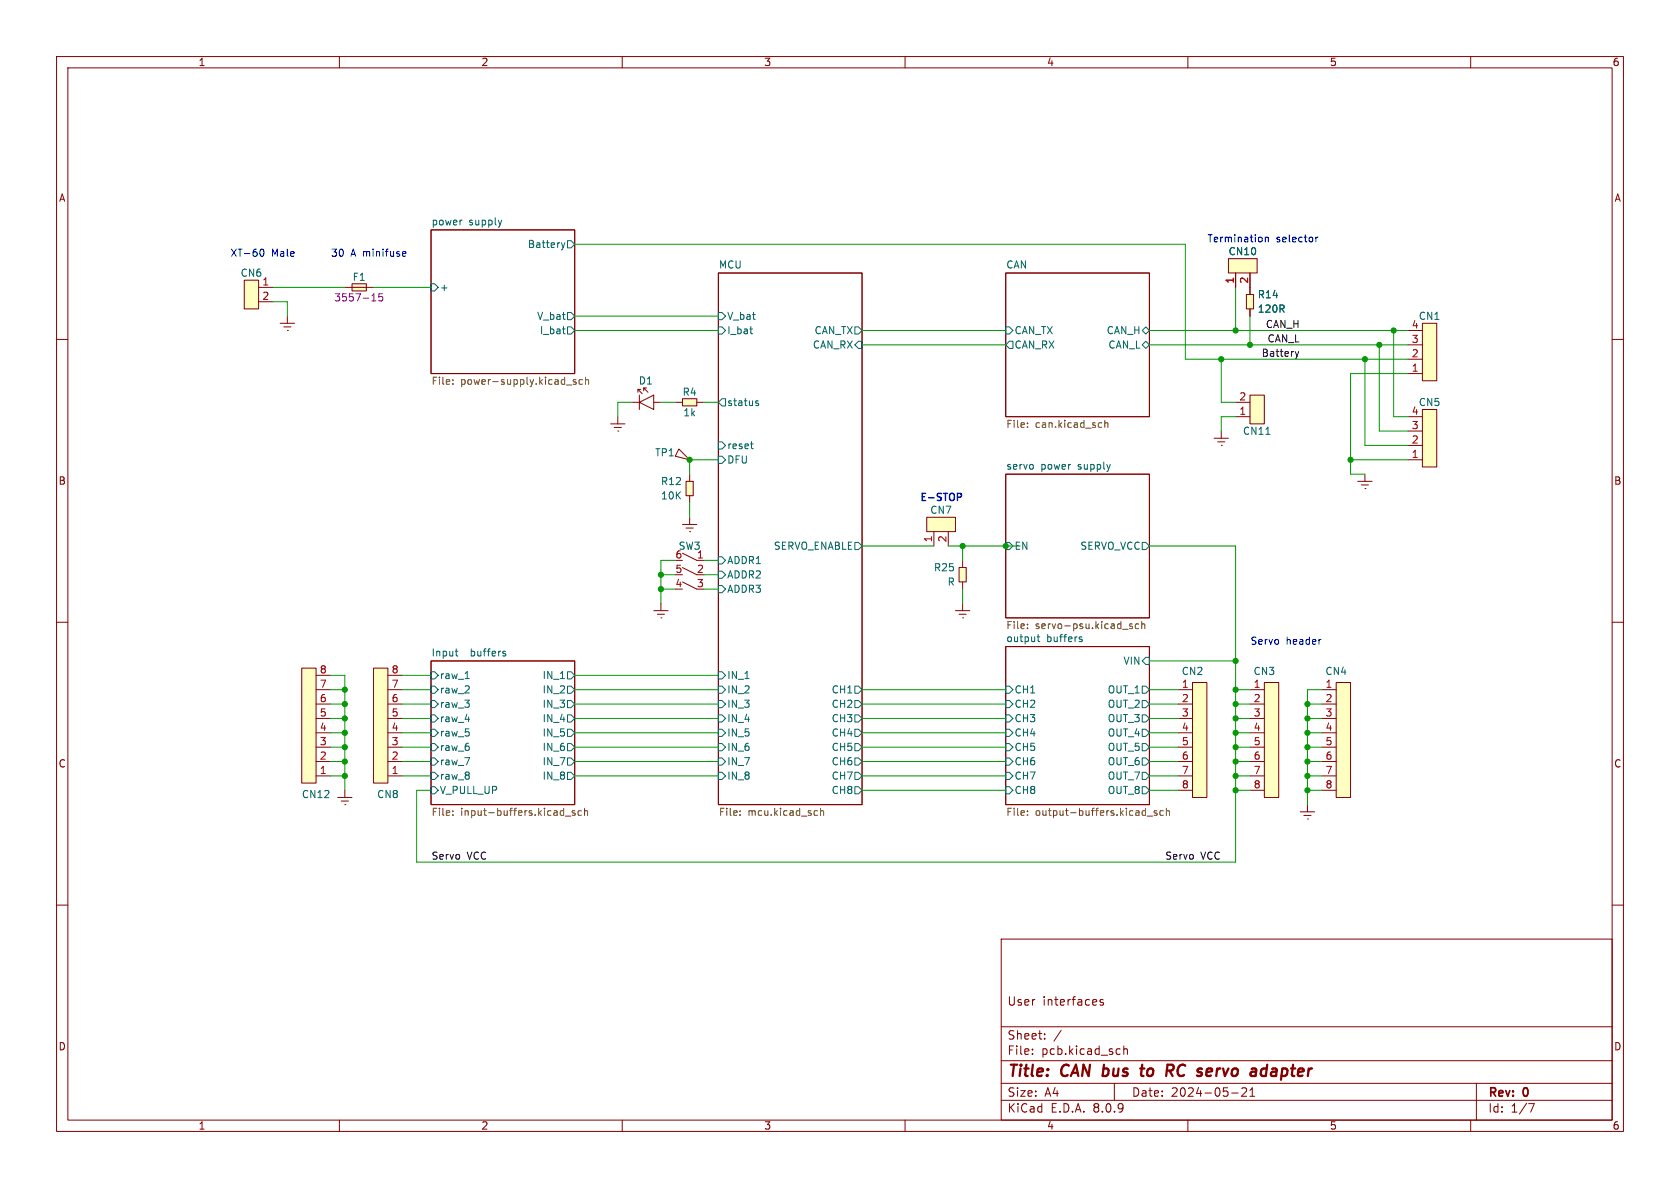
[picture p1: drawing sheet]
<svg xmlns="http://www.w3.org/2000/svg" width="297mm" height="210mm" viewBox="0 0 297 210" stroke-linecap="round" stroke-linejoin="round" font-family="sans-serif">
<g fill="none" stroke="#840000" stroke-width=".18">
<path d="M10 10h277v190h-277zM12 12h273v186h-273zM60 10v2M110 10v2M160 10v2M210 10v2M260 10v2M76.2 40.6h25.4v25.4h-25.4zM127 48.3h25.4v93.9h-25.4zM177.8 48.3h25.4v25.4h-25.4zM10 60h2M285 60h2"/>
<path d="M177.8 83.8h25.4v25.4h-25.4zM10 110h2M76.2 116.8h25.4v25.4h-25.4zM177.8 114.3h25.4v27.9h-25.4zM285 110h2M10 160h2M177 166h108v32h-108zM195 176.8l-.3-.1-.2 .2v.2l.5 .2v.3h-.5M285 160h2M60 198v2M110 198v2M160 198v2"/>
<path d="M177 194.5h108M177 191.5h108M177 187.5h108M177 181.5h108M182.5 186.3v.1M182.5 185.5v.1M184.7 183.6v.1M184.7 182.8v.1M187.6 182.1l-1.3 2M197 191.5v3M197.9 185.4l.1 .1M198 186.3l-.1 .1"/>
<path d="M198.7 184.9v1.5M198.7 185.5l.2-.1 .3 .1 .1 .9M210 198v2M217.7 193.2h1.2M219.5 192.4l.6-.1 .2 .1 .1 .3-.9 1.1h.9M221 193.8h.8M221 192.7l.4-.4v1.5M260 198v2M261 191.5v6.5M270.2 195.1h1l-.6 1.5"/>
</g>
<path d="M201.6 188.9h.7M201.8 190.1l.4 .1M201.9 188.2l-.2 1.7M206.4 188.2l.9 .1a.58 .58 0 0 1-.3 1M206.8 189.3l.5 .9M213.7 188.9l.5 .1M214.1 190.1l-.6 .1M214.3 189.4l-1 .1M223.4 188.9l.5 .1M223.8 190.1l-.6 .1M224 188.2l-.2 2" fill="none" stroke="#840000" stroke-width=".4"/>
<g fill="none" stroke="#006464" stroke-width=".18">
<path d="M81.6 38.9h.1M88.7 38.9l-.3 .9M76.2 50.2h.6l.7 .6-.7 .6h-.6zM99.3 42.9l.3 .9M99.4 58.2h.5M99.6 43.8l-.2 .3M99.8 59h.1M99.9 42.9l-.3 .9M100.3 55.2h.7l.6 .7-.6 .6h-.7zM100.3 57.8h.7l.6 .6-.6 .7h-.7zM100.3 42.5h.7l.6 .7-.6 .6h-.7zM127 55.2h.6l.7 .7-.7 .6h-.6z"/>
<path d="M127 57.8h.6l.7 .6-.7 .7h-.6zM132.6 58.2h.4M132.9 59h.1M151.1 57.8h.7l.6 .6-.6 .7h-.7zM177.8 57.8h.6l.7 .6-.7 .7h-.6zM201.9 58.4l.7-.6 .6 .6-.6 .7zM127 78.1h.6l.7 .6-.7 .7h-.6zM127.6 70.5h.7v1.3h-.7l-.6-.7zM132.7 78.5h.5M132.9 79.3h.3M133.6 71.2l.5 .3v.1l-.4 .1M133.6 70.9h.5"/>
<path d="M151.8 60.3h.6v1.3h-.6l-.7-.6zM177.8 61l.6-.7h.7v1.3h-.7zM201.9 61l.7-.7 .6 .7-.6 .6zM127 80.6h.6l.7 .7-.7 .6h-.6zM127 98.4h.6l.7 .7-.7 .6h-.6zM151.1 95.9h.7l.6 .6-.6 .7h-.7zM177.8 95.9h.6l.7 .6-.7 .7h-.6zM201.9 95.9h.7l.6 .6-.6 .7h-.7zM76.2 118.7h.6l.7 .7-.7 .6h-.6zM80.5 115.1h.5M80.7 115.9l.3 .1M82.2 120h.8"/>
<path d="M89.2 115.5l.2 .2-.2 .3M89.2 115.1l.2 .1M100.3 118.7h.7l.6 .7-.6 .6h-.7zM127 103.5h.6l.7 .6-.7 .7h-.6zM127 101h.6l.7 .6-.7 .6h-.6zM127 118.7h.6l.7 .7-.7 .6h-.6zM183.3 112.6h.5M183.5 112.2v1l.3 .2M191 112.6h.3M191 113l.3 .1v.1l-.2 .2h-.2M202.6 116.2h.6v1.3h-.6l-.7-.7zM76.2 126.4h.6l.7 .6-.7 .6h-.6z"/>
<path d="M76.2 128.9h.6l.7 .6-.7 .7h-.6zM76.2 131.4h.6l.7 .7-.7 .6h-.6zM76.2 134h.6l.7 .6-.7 .7h-.6zM76.2 136.5h.6l.7 .7-.7 .6h-.6zM76.2 121.3h.6l.7 .6-.7 .7h-.6zM76.2 123.8h.6l.7 .7-.7 .6h-.6zM76.2 139.1h.6l.7 .6-.7 .6h-.6zM100.3 121.3h.7l.6 .6-.6 .7h-.7zM100.3 123.8h.7l.6 .7-.6 .6h-.7zM100.3 126.4h.7l.6 .6-.6 .6h-.7zM100.3 128.9h.7l.6 .6-.6 .7h-.7zM100.3 131.4h.7l.6 .7-.6 .6h-.7z"/>
<path d="M100.3 134h.7l.6 .6-.6 .7h-.7zM100.3 136.5h.7l.6 .7-.6 .6h-.7zM127 126.4h.6l.7 .6-.7 .6h-.6zM127 121.3h.6l.7 .6-.7 .7h-.6zM127 123.8h.6l.7 .7-.7 .6h-.6zM127 136.5h.6l.7 .7-.7 .6h-.6zM127 128.9h.6l.7 .6-.7 .7h-.6zM127 134h.6l.7 .6-.7 .7h-.6zM127 131.4h.6l.7 .7-.7 .6h-.6zM151.1 121.3h.7l.6 .6-.6 .7h-.7zM151.1 126.4h.7l.6 .6-.6 .6h-.7zM151.1 128.9h.7l.6 .6-.6 .7h-.7z"/>
<path d="M151.1 123.8h.7l.6 .7-.6 .6h-.7zM151.1 131.4h.7l.6 .7-.6 .6h-.7zM151.1 139.1h.7l.6 .6-.6 .6h-.7zM151.1 134h.7l.6 .6-.6 .7h-.7zM151.1 136.5h.7l.6 .7-.6 .6h-.7zM177.8 136.5h.6l.7 .7-.7 .6h-.6zM177.8 139.1h.6l.7 .6-.7 .6h-.6zM177.8 126.4h.6l.7 .6-.7 .6h-.6zM177.8 128.9h.6l.7 .6-.7 .7h-.6zM177.8 123.8h.6l.7 .7-.7 .6h-.6zM177.8 121.3h.6l.7 .6-.7 .7h-.6zM177.8 131.4h.6l.7 .7-.7 .6h-.6z"/>
<path d="M177.8 134h.6l.7 .6-.7 .7h-.6zM201.9 136.5h.7l.6 .7-.6 .6h-.7zM201.9 139.1h.7l.6 .6-.6 .6h-.7zM201.9 126.4h.7l.6 .6-.6 .6h-.7zM201.9 128.9h.7l.6 .6-.6 .7h-.7zM201.9 123.8h.7l.6 .7-.6 .6h-.7zM201.9 121.3h.7l.6 .6-.6 .7h-.7zM201.9 131.4h.7l.6 .7-.6 .6h-.7zM201.9 134h.7l.6 .6-.6 .7h-.7z"/>
</g>
<g fill="none" stroke="#725600" stroke-width=".18">
<path d="M80 67.2v.1M80 67.8v.1M100.1 68.1h1M101.8 67.2l-.3-.1-.2 .2 .1 .2 .4 .1v.3h-.5M103 67.2l-.4-.1-.2 .2 .1 .6h.5M103.5 67.2l.2-.1 .3 .1 .1 .7M103.5 66.7v1.2M181.6 74.8v.1M181.6 75.4v.2M194.7 74.7l.1 .1M194.8 75.5l-.1 .1M195.3 74.3v1.3"/>
<path d="M195.3 74.8l.2-.1 .3 .1 .1 .8M181.6 111v.1M181.6 110.3v.2M200.2 110.3h-.3l-.2 .2v.1l.5 .2v.3h-.5M201.3 110.3h-.4l-.2 .2 .1 .6h.5M201.8 110.4l.2-.1h.3l.1 .8M201.8 109.9v1.2M80 144v.1M80 143.4v.1M99.9 144.3h1M101.6 143.4l-.3-.1-.1 .2v.2l.4 .1v.3h-.4M102.8 143.4l-.4-.1-.2 .2 .1 .6h.5"/>
<path d="M103.3 143.4l.2-.1 .3 .1 .1 .7M103.3 142.9v1.2M130.8 144v.1M130.8 143.4v.1M144.4 143.3l.1 .1M144.5 144.1h-.1M145.1 143.4l.1-.1 .3 .1 .1 .7M145.1 142.9v1.2M181.6 143.4v.1M181.6 144v.1M202.8 144.3h1M204.5 143.4l-.3-.1-.2 .2 .1 .2 .4 .1v.3h-.5"/>
<path d="M205.7 143.4l-.4-.1-.2 .2 .1 .6h.5M206.2 143.4l.2-.1 .3 .1v.7M206.2 142.9v1.2"/>
</g>
<path d="M121.3 85.1h1.3v2.5h-1.3z" fill="#ffffc2"/>
<path d="M121.3 85.1h1.3v2.5h-1.3zM121.9 83.8v1.3M121.9 87.6v1.3" fill="none" stroke="#840000" stroke-width=".18"/>
<path d="M251.5 57.2h2.5v10.1h-2.5z" fill="#ffffc2"/>
<path d="M248.9 58.4h2.6M251.5 57.2h2.5v10.1h-2.5zM248.9 66h2.6M248.9 63.5h2.6M248.9 61h2.6" fill="none" stroke="#840000" stroke-width=".18"/>
<path d="M251.5 72.4h2.5v10.2h-2.5z" fill="#ffffc2"/>
<path d="M107.9 74.9h2.6M108.6 75.6h1.3M109.2 76.2h.1M109.2 73.7v1.2M248.9 78.7h2.6M248.9 76.2h2.6M248.9 73.7h2.6M251.5 72.4h2.5v10.2h-2.5zM248.9 81.3h2.6" fill="none" stroke="#840000" stroke-width=".18"/>
<path d="M120.6 70.5h2.6v1.3h-2.6z" fill="#ffffc2"/>
<path d="M49.5 57.2h2.6M50.2 57.8h1.2M50.8 58.4h.1M50.8 55.9v1.3M119.4 71.1h1.2M120.6 70.5h2.6v1.3h-2.6zM123.2 71.1h1.3" fill="none" stroke="#840000" stroke-width=".18"/>
<path d="M43.2 49.5h2.5v5.1h-2.5z" fill="#ffffc2"/>
<g fill="none" stroke="#840000" stroke-width=".18">
<path d="M43.2 49.5h2.5v5.1h-2.5zM45.7 50.8h2.6M45.7 53.3h2.6M120 79.4l1.9 1.9-2.5-.7zM120.6 92.7h2.6M121.3 93.3h1.3M121.9 81.3h.1M121.9 94h.1M121.9 91.4v1.3M168.9 108h2.5M169.5 108.6h1.3M170.2 109.2h.1"/>
<path d="M170.2 106.7v1.3"/>
</g>
<path d="M221 69.9h2.5v5h-2.5z" fill="#ffffc2"/>
<path d="M214.6 77.5h2.6M215.3 78.1h1.2M215.9 78.7h.1M215.9 76.2v1.3M218.4 73.7h2.6M218.4 71.1h2.6M221 69.9h2.5v5h-2.5z" fill="none" stroke="#840000" stroke-width=".18"/>
<path d="M223.8 76.8h.7" fill="none" stroke="#006464" stroke-width=".18"/>
<path d="M220.3 52.1h1.3v2.5h-1.3z" fill="#ffffc2"/>
<path d="M220.3 52.1h1.3v2.5h-1.3zM221 50.8v1.3M221 54.6v1.3" fill="none" stroke="#840000" stroke-width=".18"/>
<path d="M217.2 45.7h5v2.6h-5z" fill="#ffffc2"/>
<path d="M217.2 45.7h5v2.6h-5zM218.4 48.3v2.5M221 48.3v2.5" fill="none" stroke="#840000" stroke-width=".18"/>
<path d="M210.8 120.7h2.6v20.3h-2.6z" fill="#ffffc2"/>
<path d="M208.3 121.9h2.5M208.3 124.5h2.5M208.3 127h2.5M208.3 129.5h2.5M208.3 132.1h2.5M208.3 134.6h2.5M208.3 137.2h2.5M208.3 139.7h2.5M210.8 120.7h2.6v20.3h-2.6z" fill="none" stroke="#840000" stroke-width=".18"/>
<path d="M62.2 50.2h2.6v1.2h-2.6z" fill="#ffffc2"/>
<g fill="none" stroke="#840000" stroke-width=".18">
<path d="M61 50.8h5M62.2 50.2h2.6v1.2h-2.6zM111.8 71.1h1.2M112.8 68.8v.5M113 71.1l2.6-1.2v2.5zM113 69.9v2.5M113.3 68.8h-.5l.7 .8M113.8 68.6v.5M114.3 68.6h-.5l.8 .7M115.6 71.1h1.2M61 139.7v1.3M59.7 141h2.5"/>
<path d="M60.3 141.6h1.3M61 142.2h.1"/>
</g>
<path d="M65.7 53.2h.8M66 52.1l.1-.2v1.3M67.6 51.9h-.6l-.1 .6 .2-.1 .5 .1 .1 .2-.1 .4-.2 .1-.5-.1" fill="none" stroke="#840084" stroke-width=".18"/>
<path d="M223.5 120.7h2.6v20.3h-2.6z" fill="#ffffc2"/>
<path d="M221 121.9h2.5M221 124.5h2.5M221 127h2.5M221 129.5h2.5M221 132.1h2.5M221 134.6h2.5M221 137.2h2.5M221 139.7h2.5M223.5 120.7h2.6v20.3h-2.6z" fill="none" stroke="#840000" stroke-width=".18"/>
<path d="M236.2 120.7h2.6v20.3h-2.6z" fill="#ffffc2"/>
<path d="M233.7 121.9h2.5M233.7 124.5h2.5M233.7 127h2.5M233.7 129.5h2.5M233.7 132.1h2.5M233.7 134.6h2.5M233.7 137.2h2.5M233.7 139.7h2.5M236.2 120.7h2.6v20.3h-2.6z" fill="none" stroke="#840000" stroke-width=".18"/>
<path d="M66 118.1h2.6v20.3h-2.6z" fill="#ffffc2"/>
<path d="M66 118.1h2.6v20.3h-2.6zM68.6 119.4h2.5M68.6 137.2h2.5M68.6 134.6h2.5M68.6 132.1h2.5M68.6 129.5h2.5M68.6 127h2.5M68.6 124.5h2.5M68.6 121.9h2.5" fill="none" stroke="#840000" stroke-width=".18"/>
<path d="M53.3 118.1h2.6v20.3h-2.6z" fill="#ffffc2"/>
<g fill="none" stroke="#840000" stroke-width=".18">
<path d="M120.6 97.8l2.6 1.3h1.3M240 85.1h2.6M240.7 85.7h1.2M241.3 86.4h.1M241.3 83.8v1.3M53.3 118.1h2.6v20.3h-2.6zM55.9 119.4h2.5M115.6 108h2.5M116.2 108.6h1.3M116.8 109.2h.1M116.8 106.7v1.3M120.6 102.9l2.6 1.2"/>
<path d="M120.6 100.3l2.6 1.3M55.9 137.2h2.5M55.9 134.6h2.5M55.9 132.1h2.5M55.9 129.5h2.5M55.9 127h2.5M55.9 124.5h2.5M55.9 121.9h2.5"/>
</g>
<path d="M169.5 100.3h1.3v2.6h-1.3z" fill="#ffffc2"/>
<path d="M170.2 99.1v1.2M169.5 100.3h1.3v2.6h-1.3zM170.2 102.9v1.2M229.9 143.5h2.5M230.5 144.1h1.3M231.1 144.8h.1M231.1 142.2v1.3" fill="none" stroke="#840000" stroke-width=".18"/>
<path d="M163.8 91.4h5.1v2.6h-5.1z" fill="#ffffc2"/>
<path d="M218.4 48.3v2.5M221 48.3v3.8M221 54.6v1.3M163.8 91.4h5.1v2.6h-5.1zM165.1 94v2.5M167.6 94v2.5" fill="none" stroke="#840000" stroke-width=".18"/>
<path d="M229 62.1l.3 .9M229.3 63l-.2 .4M229.6 62.1l-.3 .9" fill="none" stroke="#0f0f0f" stroke-width=".18"/>
<path d="M46 44.3l.2-.3a.68 .68 0 0 1 .5 .7 .68 .68 0 0 1-.5 .6l-.2-.2M71.3 44.5h.4l.1 .3-.6 .1M71.7 45.2l-.4 .1M223.7 41.9v.9M223.7 42l.2-.1 .3 .1v.8M232.6 41.9v.9M233 41.9l-.4 .3M233.4 113h.1" fill="none" stroke="#0000c2" stroke-width=".18"/>
<path d="M169.3 87.2h.4l.3 .3-.1 .3-.6 .1" fill="none" stroke="#0000c2" stroke-width=".25"/>
<g fill="none" stroke="#009600" stroke-width=".18">
<path d="M48.3 50.8h12.7M48.3 53.3h2.5v2.6M66 50.8h10.2M101.6 43.2h107.9v20.3h39.4M101.6 58.4h25.4M101.6 55.9h25.4M152.4 58.4h25.4M203.2 58.4h45.7M218.4 50.8v7.6M221 55.9v5.1M246.4 58.4v15.3h2.5M111.8 71.1h-2.6v2.6"/>
<path d="M116.8 71.1h2.6M124.5 71.1h2.5M152.4 61h25.4M203.2 61h45.7M215.9 63.5v7.6h2.5M218.4 73.7h-2.5v2.5M241.3 63.5v15.2h7.6M243.8 61v15.2h5.1M248.9 66h-10.1v17.8h2.5M119.4 99.1h-2.6v7.6M121.9 88.9v2.5M124.5 99.1h2.5"/>
<path d="M127 81.3h-5.1v2.5M152.4 96.5h12.7M167.6 96.5h12.7M170.2 96.5v2.6M203.2 96.5h15.2v55.9h-144.7v-12.7h2.5M238.8 81.3h10.1M58.4 119.4h2.6v20.3M71.1 119.4h5.1M101.6 119.4h25.4M116.8 104.1h2.6M116.8 101.6h2.6M124.5 104.1h2.5"/>
<path d="M124.5 101.6h2.5M170.2 104.1v2.6M203.2 116.8h15.2M58.4 134.6h2.6M58.4 137.2h2.6M58.4 129.5h2.6M58.4 121.9h2.6M58.4 124.5h2.6M58.4 132.1h2.6M58.4 127h2.6M71.1 134.6h5.1M71.1 137.2h5.1"/>
<path d="M71.1 129.5h5.1M71.1 121.9h5.1M71.1 124.5h5.1M71.1 132.1h5.1M71.1 127h5.1M101.6 134.6h25.4M101.6 137.2h25.4M101.6 129.5h25.4M101.6 121.9h25.4M101.6 124.5h25.4M101.6 132.1h25.4M101.6 127h25.4"/>
<path d="M152.4 139.7h25.4M152.4 134.6h25.4M152.4 137.2h25.4M152.4 129.5h25.4M152.4 121.9h25.4M152.4 124.5h25.4M152.4 132.1h25.4M152.4 127h25.4M203.2 139.7h5.1M203.2 134.6h5.1M203.2 137.2h5.1M203.2 129.5h5.1"/>
<path d="M203.2 121.9h5.1M203.2 124.5h5.1M203.2 132.1h5.1M203.2 127h5.1M218.4 139.7h2.6M218.4 134.6h2.6M218.4 137.2h2.6M218.4 129.5h2.6M218.4 121.9h2.6M218.4 124.5h2.6M218.4 132.1h2.6M218.4 127h2.6"/>
<path d="M231.1 139.7h2.6M231.1 134.6h2.6M231.1 137.2h2.6M231.1 129.5h2.6M231.1 124.5h2.6M231.1 132.1h2.6M231.1 127h2.6M233.7 121.9h-2.6v20.3"/>
</g>
<g fill="#009600" stroke="#009600" stroke-width=".18">
<circle cx="231.1" cy="137.2" r=".46"/>
<circle cx="231.1" cy="139.7" r=".46"/>
<circle cx="231.1" cy="124.5" r=".46"/>
<circle cx="231.1" cy="127" r=".46"/>
<circle cx="231.1" cy="129.5" r=".46"/>
<circle cx="231.1" cy="134.6" r=".46"/>
<circle cx="231.1" cy="132.1" r=".46"/>
<circle cx="218.4" cy="137.2" r=".46"/>
<circle cx="218.4" cy="132.1" r=".46"/>
<circle cx="218.4" cy="134.6" r=".46"/>
<circle cx="218.4" cy="129.5" r=".46"/>
<circle cx="221" cy="61" r=".46"/>
<circle cx="218.4" cy="116.8" r=".46"/>
<circle cx="238.8" cy="81.3" r=".46"/>
<circle cx="241.3" cy="63.5" r=".46"/>
<circle cx="243.8" cy="61" r=".46"/>
<circle cx="246.4" cy="58.4" r=".46"/>
<circle cx="215.9" cy="63.5" r=".46"/>
<circle cx="218.4" cy="58.4" r=".46"/>
<circle cx="121.9" cy="81.3" r=".46"/>
<circle cx="116.8" cy="101.6" r=".46"/>
<circle cx="61" cy="127" r=".46"/>
<circle cx="61" cy="132.1" r=".46"/>
<circle cx="61" cy="137.2" r=".46"/>
<circle cx="61" cy="134.6" r=".46"/>
<circle cx="61" cy="121.9" r=".46"/>
<circle cx="61" cy="129.5" r=".46"/>
<circle cx="61" cy="124.5" r=".46"/>
<circle cx="218.4" cy="139.7" r=".46"/>
<circle cx="218.4" cy="121.9" r=".46"/>
<circle cx="218.4" cy="124.5" r=".46"/>
<circle cx="218.4" cy="127" r=".46"/>
<circle cx="116.8" cy="104.1" r=".46"/>
<circle cx="177.8" cy="96.5" r=".46"/>
<circle cx="170.2" cy="96.5" r=".46"/>
</g>
<g font-size="2.8" fill="#840000">
<text x="178" y="190.9">Title:</text>
<text x="187.7" y="190.9">CAN bus</text>
<text x="203.4" y="190.9">to</text>
<text x="208.6" y="190.9">RC</text>
<text x="215" y="190.9">servo</text>
<text x="225.2" y="190.9">adapter</text>
</g>
<g font-size="2.1" fill="#840000">
<text x="178" y="178">User</text>
<text x="184.3" y="178">interfaces</text>
<text x="178" y="184">Sheet:</text>
<text x="178" y="186.7">File:</text>
<text x="184.1" y="186.7">pcb.kicad_sch</text>
<text x="178" y="196.9">KiCad</text>
<text x="178" y="194.1">Size:</text>
<text x="184.7" y="194.1">A4</text>
<text x="185.7" y="196.9">E.D.A.</text>
<text x="193.3" y="196.9">8.0.9</text>
<text x="200" y="194.1">Date:</text>
<text x="207" y="194.1">2024-05-21</text>
<text x="263" y="194.3">Rev:</text>
<text x="263" y="196.9">Id:</text>
<text x="267.1" y="196.9">1/7</text>
<text x="269.4" y="194.3">0</text>
</g>
<g font-size="1.8" fill="#840000">
<text x="35" y="11.9">1</text>
<text x="85" y="11.9">2</text>
<text x="135" y="11.9">3</text>
<text x="185" y="11.9">4</text>
<text x="235" y="11.9">5</text>
<text x="285" y="11.9">6</text>
<text x="10.3" y="35.9">A</text>
<text x="285.3" y="35.9">A</text>
<text x="10.3" y="85.9">B</text>
<text x="285.3" y="85.9">B</text>
<text x="10.3" y="135.9">C</text>
<text x="285.3" y="135.9">C</text>
<text x="10.3" y="185.9">D</text>
<text x="285.3" y="185.9">D</text>
<text x="35" y="199.9">1</text>
<text x="85" y="199.9">2</text>
<text x="135" y="199.9">3</text>
<text x="185" y="199.9">4</text>
<text x="235" y="199.9">5</text>
<text x="285" y="199.9">6</text>
</g>
<g font-size="1.8" fill="#006464">
<text x="76.2" y="39.9">power</text>
<text x="82.9" y="39.9">supply</text>
<text x="93.2" y="44">Battery</text>
<text x="127" y="47.5">MCU</text>
<text x="177.8" y="47.5">CAN</text>
<text x="217.1" y="45.3">CN10</text>
<text x="42.4" y="49.1">CN6</text>
<text x="46.3" y="50.5">1</text>
<text x="62.2" y="49.8">F1</text>
<text x="77.7" y="51.7">+</text>
<text x="222.3" y="52.9">R14</text>
<text x="94.9" y="56.7">V_bat</text>
<text x="95.3" y="59.3">I_bat</text>
<text x="128.5" y="56.7">V_bat</text>
<text x="128.5" y="59.3">I_bat</text>
<text x="143.9" y="59.3">CAN_TX</text>
<text x="179.3" y="59.3">CAN_TX</text>
<text x="195.5" y="59.3">CAN_H</text>
<text x="222.3" y="55.5">120R</text>
<text x="250.7" y="56.7">CN1</text>
<text x="143.6" y="61.8">CAN_RX</text>
<text x="179.3" y="61.8">CAN_RX</text>
<text x="195.9" y="61.8">CAN_L</text>
<text x="112.8" y="68.2">D1</text>
<text x="120.6" y="70.2">R4</text>
<text x="128.5" y="72">status</text>
<text x="250.7" y="72">CN5</text>
<text x="120.7" y="73.8">1k</text>
<text x="219.6" y="77.1">CN11</text>
<text x="115.7" y="80.9">TP1</text>
<text x="128.5" y="82.1">DFU</text>
<text x="128.5" y="79.6">reset</text>
<text x="177.8" y="83.1">servo</text>
<text x="184" y="83.1">power</text>
<text x="190.7" y="83.1">supply</text>
<text x="116.7" y="86">R12</text>
<text x="116.7" y="88.5">10K</text>
<text x="164.4" y="91">CN7</text>
<text x="119.3" y="98.8">6</text>
<text x="119.9" y="97.4">SW3</text>
<text x="123.1" y="98.8">1</text>
<text x="128.5" y="99.9">ADDR1</text>
<text x="136.7" y="97.4">SERVO_ENABLE</text>
<text x="165" y="101.2">R25</text>
<text x="179.3" y="97.4">EN</text>
<text x="190.9" y="97.4">SERVO_VCC</text>
<text x="128.5" y="105">ADDR3</text>
<text x="128.5" y="102.5">ADDR2</text>
<text x="167.4" y="103.7">R</text>
<text x="177.8" y="113.6">output</text>
<text x="185" y="113.6">buffers</text>
<text x="76.2" y="116.1">Input</text>
<text x="83.3" y="116.1">buffers</text>
<text x="198.5" y="117.7">VIN</text>
<text x="208.8" y="119.5">CN2</text>
<text x="221.5" y="119.5">CN3</text>
<text x="234.2" y="119.5">CN4</text>
<text x="77.7" y="120.2">raw_1</text>
<text x="77.7" y="122.8">raw_2</text>
<text x="77.7" y="125.3">raw_3</text>
<text x="95.8" y="120.2">IN_1</text>
<text x="95.8" y="122.8">IN_2</text>
<text x="95.8" y="125.3">IN_3</text>
<text x="128.5" y="120.2">IN_1</text>
<text x="128.5" y="122.8">IN_2</text>
<text x="128.5" y="125.3">IN_3</text>
<text x="146.9" y="122.8">CH1</text>
<text x="146.9" y="125.3">CH2</text>
<text x="179.3" y="125.3">CH2</text>
<text x="179.3" y="122.8">CH1</text>
<text x="195.7" y="125.3">OUT_2</text>
<text x="195.7" y="122.8">OUT_1</text>
<text x="77.7" y="127.9">raw_4</text>
<text x="77.7" y="130.4">raw_5</text>
<text x="95.8" y="127.9">IN_4</text>
<text x="95.8" y="130.4">IN_5</text>
<text x="128.5" y="127.9">IN_4</text>
<text x="128.5" y="130.4">IN_5</text>
<text x="146.9" y="127.9">CH3</text>
<text x="146.9" y="130.4">CH4</text>
<text x="179.3" y="127.9">CH3</text>
<text x="179.3" y="130.4">CH4</text>
<text x="195.7" y="127.9">OUT_3</text>
<text x="195.7" y="130.4">OUT_4</text>
<text x="77.7" y="132.9">raw_6</text>
<text x="77.7" y="135.5">raw_7</text>
<text x="95.8" y="132.9">IN_6</text>
<text x="95.8" y="135.5">IN_7</text>
<text x="128.5" y="135.5">IN_7</text>
<text x="128.5" y="132.9">IN_6</text>
<text x="146.9" y="132.9">CH5</text>
<text x="146.9" y="135.5">CH6</text>
<text x="179.3" y="132.9">CH5</text>
<text x="179.3" y="135.5">CH6</text>
<text x="195.7" y="132.9">OUT_5</text>
<text x="195.7" y="135.5">OUT_6</text>
<text x="53.3" y="141.3">CN12</text>
<text x="66.6" y="141.3">CN8</text>
<text x="77.7" y="138">raw_8</text>
<text x="77.7" y="140.6">V_PULL_UP</text>
<text x="95.8" y="138">IN_8</text>
<text x="128.5" y="138">IN_8</text>
<text x="146.9" y="140.6">CH8</text>
<text x="146.9" y="138">CH7</text>
<text x="179.3" y="138">CH7</text>
<text x="179.3" y="140.6">CH8</text>
<text x="195.7" y="138">OUT_7</text>
<text x="195.7" y="140.6">OUT_8</text>
</g>
<g font-size="1.8" fill="#0000c2">
<text x="40.6" y="45.5">XT-60</text>
<text x="48" y="45.5">Male</text>
<text x="58.4" y="45.5">30</text>
<text x="62" y="45.5">A minifuse</text>
<text x="213.4" y="42.9">Termination</text>
<text x="225.6" y="42.9">selector</text>
<text x="162.6" y="88.7">E-STOP</text>
<text x="221" y="114.1">Servo</text>
<text x="227.4" y="114.1">header</text>
</g>
<g font-size="1.8" fill="#a90000">
<text x="46.3" y="53.1">2</text>
<text x="218.2" y="50.2" transform="rotate(-90 218.2 50.2)">1</text>
<text x="220.7" y="50.2" transform="rotate(-90 220.7 50.2)">2</text>
<text x="249.5" y="58.2">4</text>
<text x="249.5" y="65.8">1</text>
<text x="249.5" y="63.2">2</text>
<text x="249.5" y="60.7">3</text>
<text x="219" y="70.9">2</text>
<text x="219" y="73.4">1</text>
<text x="249.5" y="75.9">3</text>
<text x="249.5" y="73.4">4</text>
<text x="249.5" y="81">1</text>
<text x="249.5" y="78.5">2</text>
<text x="164.8" y="96" transform="rotate(-90 164.8 96)">1</text>
<text x="167.4" y="96" transform="rotate(-90 167.4 96)">2</text>
<text x="119.3" y="101.3">5</text>
<text x="123.1" y="101.3">2</text>
<text x="119.3" y="103.9">4</text>
<text x="123.1" y="103.9">3</text>
<text x="56.4" y="119.1">8</text>
<text x="69.1" y="119.1">8</text>
<text x="56.4" y="124.2">6</text>
<text x="56.4" y="121.7">7</text>
<text x="69.1" y="124.2">6</text>
<text x="69.1" y="121.7">7</text>
<text x="208.8" y="121.7">1</text>
<text x="208.8" y="124.2">2</text>
<text x="221.5" y="121.7">1</text>
<text x="221.5" y="124.2">2</text>
<text x="234.2" y="121.7">1</text>
<text x="234.2" y="124.2">2</text>
<text x="56.4" y="131.8">3</text>
<text x="56.4" y="129.3">4</text>
<text x="56.4" y="126.7">5</text>
<text x="69.1" y="131.8">3</text>
<text x="69.1" y="129.3">4</text>
<text x="69.1" y="126.7">5</text>
<text x="208.8" y="126.7">3</text>
<text x="208.8" y="129.3">4</text>
<text x="208.8" y="131.8">5</text>
<text x="221.5" y="126.7">3</text>
<text x="221.5" y="129.3">4</text>
<text x="221.5" y="131.8">5</text>
<text x="234.2" y="126.7">3</text>
<text x="234.2" y="129.3">4</text>
<text x="234.2" y="131.8">5</text>
<text x="56.4" y="136.9">1</text>
<text x="56.4" y="134.4">2</text>
<text x="69.1" y="136.9">1</text>
<text x="69.1" y="134.4">2</text>
<text x="208.8" y="134.4">6</text>
<text x="208.8" y="136.9">7</text>
<text x="221.5" y="134.4">6</text>
<text x="221.5" y="136.9">7</text>
<text x="234.2" y="134.4">6</text>
<text x="234.2" y="136.9">7</text>
<text x="208.8" y="139.4">8</text>
<text x="221.5" y="139.4">8</text>
<text x="234.2" y="139.4">8</text>
</g>
<text font-size="1.8" fill="#840084" x="59" y="53.5">3557-15</text>
<g font-size="1.8" fill="#0f0f0f">
<text x="223.7" y="58.1">CAN_H</text>
<text x="223" y="63.2">Battery</text>
<text x="224" y="60.6">CAN_L</text>
<text x="76.2" y="152.1">Servo</text>
<text x="82.6" y="152.1">VCC</text>
<text x="205.9" y="152.1">Servo</text>
<text x="212.3" y="152.1">VCC</text>
</g>
<g font-size="1.8" fill="#725600">
<text x="76.2" y="68.4">File:</text>
<text x="81.4" y="68.4">power-supply.kicad_sch</text>
<text x="177.8" y="76">File:</text>
<text x="183" y="76">can.kicad_sch</text>
<text x="177.8" y="111.5">File:</text>
<text x="183" y="111.5">servo-psu.kicad_sch</text>
<text x="76.2" y="144.6">File:</text>
<text x="81.4" y="144.6">input-buffers.kicad_sch</text>
<text x="127" y="144.6">File:</text>
<text x="132.2" y="144.6">mcu.kicad_sch</text>
<text x="177.8" y="144.6">File:</text>
<text x="183" y="144.6">output-buffers.kicad_sch</text>
</g>
</svg>
